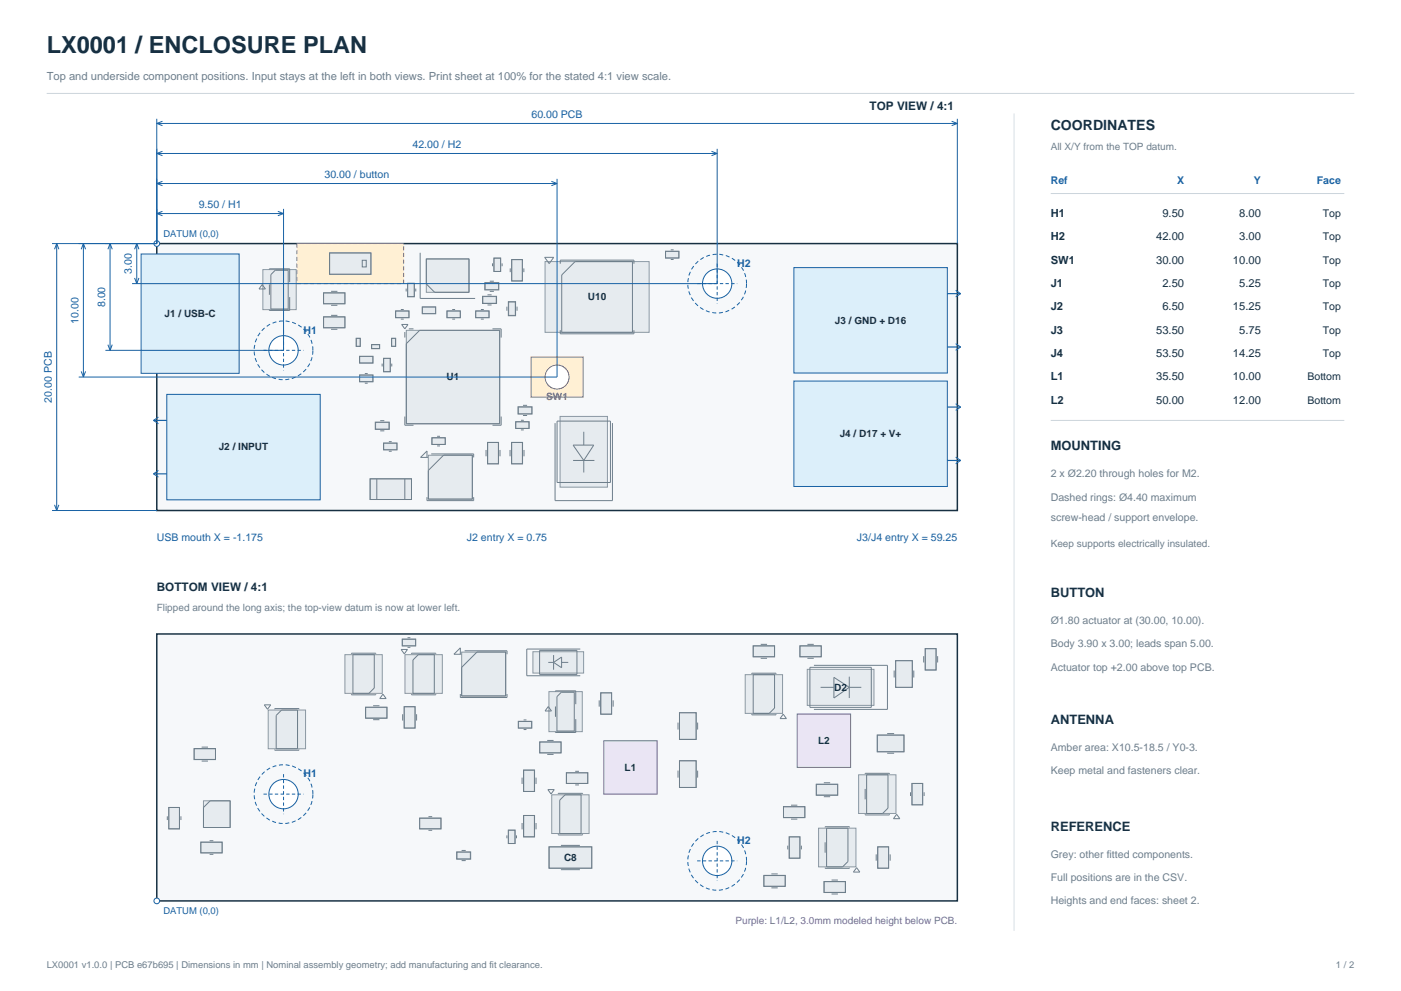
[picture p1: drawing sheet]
<svg xmlns="http://www.w3.org/2000/svg" width="420mm" height="297mm" viewBox="0 0 420 297" stroke-linecap="round" stroke-linejoin="round" font-family="sans-serif">
<path d="M14 28h392" fill="none" stroke="#ccd5dc" stroke-width=".3"/>
<path d="M47 73h240v80h-240z" fill-rule="evenodd" fill="#f6f8fa" stroke="#173042" stroke-width=".45"/>
<path d="M89 73h32v12h-32z" fill-rule="evenodd" fill="#fff0d4" stroke="#b76c12" stroke-width=".3" stroke-dasharray="1.2 .8" stroke-linecap="butt"/>
<path d="M50 118.2h46v31.6h-46z" fill-rule="evenodd" fill="#dceffa" stroke="#1862a5" stroke-width=".3"/>
<path d="M118.6 93.2h4v2h-4z" fill-rule="evenodd" fill="#e6ebef" stroke="#8b99a4" stroke-width=".3"/>
<path d="M118.6 93.2h4v2h-4zM120.2 92.8h.8M120.2 95.6h.8" fill="none" stroke="#6d7e8b" stroke-width=".3"/>
<path d="M42.3 76.1h29.4v35.8h-29.4z" fill-rule="evenodd" fill="#dceffa" stroke="#1862a5" stroke-width=".3"/>
<path d="M163.4 78.4h31.2v21.2h-31.2z" fill-rule="evenodd" fill="#e6ebef" stroke="#8b99a4" stroke-width=".3"/>
<path d="M163.3 77.1h2.7l-1.4 1.9zM168 79v-1h22v1M168 99v1h22v-1M168.4 82.4l4-4h17.2v21.2h-21.2z" fill="none" stroke="#6d7e8b" stroke-width=".3"/>
<path d="M78.8 80.8h10v12h-10z" fill-rule="evenodd" fill="#e6ebef" stroke="#8b99a4" stroke-width=".3"/>
<path d="M78.6 85.3l1 1.3h-2zM80.8 80.8v-.2h6v4M80.8 85.2v3.2M82.5 81h3.9v11.6h-5.2v-10.3zM86.8 89v4h-6v-.2" fill="none" stroke="#6d7e8b" stroke-width=".3"/>
<path d="M107.8 112.4h4v2h-4z" fill-rule="evenodd" fill="#e6ebef" stroke="#8b99a4" stroke-width=".3"/>
<path d="M107.8 112.4h4v2h-4zM109.4 112h.8M109.4 114.8h.8" fill="none" stroke="#6d7e8b" stroke-width=".3"/>
<path d="M155.4 122h4v2h-4z" fill-rule="evenodd" fill="#e6ebef" stroke="#8b99a4" stroke-width=".3"/>
<path d="M155.3 121.9h4.2v2.2h-4.2zM156.8 121.5h1.2M156.8 124.5h1.2" fill="none" stroke="#6d7e8b" stroke-width=".3"/>
<path d="M142.6 93.2h4v2h-4z" fill-rule="evenodd" fill="#e6ebef" stroke="#8b99a4" stroke-width=".3"/>
<path d="M142.6 93.2h4v2h-4zM144.2 92.8h.8M144.2 95.6h.8" fill="none" stroke="#6d7e8b" stroke-width=".3"/>
<path d="M127.8 77.6h12.8v10h-12.8z" fill-rule="evenodd" fill="#e6ebef" stroke="#8b99a4" stroke-width=".3"/>
<path d="M126 75.8v13.6h16.4M127.8 77.6h12.8v10h-10.3l-2.5-2.5z" fill="none" stroke="#6d7e8b" stroke-width=".3"/>
<path d="M97 87.8h6.4v3.2h-6.4z" fill-rule="evenodd" fill="#e6ebef" stroke="#8b99a4" stroke-width=".3"/>
<path d="M97 87.8h6.4v3.2h-6.4zM99.3 87.3h1.8M99.3 91.5h1.8" fill="none" stroke="#6d7e8b" stroke-width=".3"/>
<path d="M128.4 136.4h13.2v13.2h-13.2z" fill-rule="evenodd" fill="#e6ebef" stroke="#8b99a4" stroke-width=".3"/>
<path d="M128 137.1h.1M128 135.2v1.9h-1.9zM129.3 136h12.7v1.1M128 149v1h14v-1M128.4 141l4.6-4.6h8.6v13.2h-13.2z" fill="none" stroke="#6d7e8b" stroke-width=".3"/>
<path d="M238 80.2h46v31.6h-46z" fill-rule="evenodd" fill="#dceffa" stroke="#1862a5" stroke-width=".3"/>
<path d="M126.6 92h4v2h-4z" fill-rule="evenodd" fill="#e6ebef" stroke="#8b99a4" stroke-width=".3"/>
<path d="M126.6 92h4v2h-4z" fill="none" stroke="#6d7e8b" stroke-width=".3"/>
<path d="M111.4 103.3h2.4v1.2h-2.4z" fill-rule="evenodd" fill="#e6ebef" stroke="#8b99a4" stroke-width=".3"/>
<path d="M111.4 103.3h2.4v1.2h-2.4z" fill="none" stroke="#6d7e8b" stroke-width=".3"/>
<path d="M148.1 77.4h2v4h-2z" fill-rule="evenodd" fill="#e6ebef" stroke="#8b99a4" stroke-width=".3"/>
<path d="M147.6 78.9v.9M148.1 77.4h2v4h-2zM150.5 78.9v.9" fill="none" stroke="#6d7e8b" stroke-width=".3"/>
<path d="M144.8 88.9h4v2h-4z" fill-rule="evenodd" fill="#e6ebef" stroke="#8b99a4" stroke-width=".3"/>
<path d="M144.7 88.8h4.2v2.2h-4.2zM146.1 88.4h1.3M146.1 91.4h1.3" fill="none" stroke="#6d7e8b" stroke-width=".3"/>
<path d="M146.2 132.6h3.2v6.4h-3.2z" fill-rule="evenodd" fill="#e6ebef" stroke="#8b99a4" stroke-width=".3"/>
<path d="M145.7 134.9v1.8M146.2 132.6h3.3v6.4h-3.3zM149.9 134.9v1.8" fill="none" stroke="#6d7e8b" stroke-width=".3"/>
<path d="M154.6 126.4h4v2h-4z" fill-rule="evenodd" fill="#e6ebef" stroke="#8b99a4" stroke-width=".3"/>
<path d="M154.6 126.4h4v2h-4zM156.2 126h.8M156.2 128.8h.8" fill="none" stroke="#6d7e8b" stroke-width=".3"/>
<path d="M134 93.2h4v2h-4z" fill-rule="evenodd" fill="#e6ebef" stroke="#8b99a4" stroke-width=".3"/>
<path d="M134 93.2h4v2h-4zM135.6 92.8h.8M135.6 95.6h.8" fill="none" stroke="#6d7e8b" stroke-width=".3"/>
<path d="M153.4 132.6h3.2v6.4h-3.2z" fill-rule="evenodd" fill="#e6ebef" stroke="#8b99a4" stroke-width=".3"/>
<path d="M152.9 134.9v1.8M153.3 132.6h3.3v6.4h-3.3zM157.1 134.9v1.8" fill="none" stroke="#6d7e8b" stroke-width=".3"/>
<path d="M98.8 75.8h12.4v6.4h-12.4z" fill-rule="evenodd" fill="#e6ebef" stroke="#8b99a4" stroke-width=".3"/>
<path d="M98.8 75.8h12.4v6.4h-12.4zM108.6 78h1.2v2h-1.2z" fill="none" stroke="#6d7e8b" stroke-width=".3"/>
<path d="M167.9 124.8h14.2v21.2h-14.2z" fill-rule="evenodd" fill="#e6ebef" stroke="#8b99a4" stroke-width=".3"/>
<path d="M166.4 126.8v23.2h17.2v-23.2M167 126.2h16v18.4h-16zM171.8 138h6.4M171.8 133.4h6.2l-3 4.6zM175 129.4v4M175 138v3.6" fill="none" stroke="#6d7e8b" stroke-width=".3"/>
<path d="M122.2 84.9h2v4h-2z" fill-rule="evenodd" fill="#e6ebef" stroke="#8b99a4" stroke-width=".3"/>
<path d="M121.8 86.5v.9M122.2 84.9h2v4h-2zM124.6 86.5v.9" fill="none" stroke="#6d7e8b" stroke-width=".3"/>
<path d="M153.4 77.8h3.2v6.4h-3.2z" fill-rule="evenodd" fill="#e6ebef" stroke="#8b99a4" stroke-width=".3"/>
<path d="M153.4 77.8h3.2v6.4h-3.2zM153 80.4v1.2M157 80.4v1.2" fill="none" stroke="#6d7e8b" stroke-width=".3"/>
<path d="M117.4 101.4h1.2v2.4h-1.2z" fill-rule="evenodd" fill="#e6ebef" stroke="#8b99a4" stroke-width=".3"/>
<path d="M117.4 101.4h1.2v2.4h-1.2z" fill="none" stroke="#6d7e8b" stroke-width=".3"/>
<path d="M112.6 126.6h4v2h-4z" fill-rule="evenodd" fill="#e6ebef" stroke="#8b99a4" stroke-width=".3"/>
<path d="M112.5 126.5h4.2v2.2h-4.2zM114 126.1h1.2M114 129.1h1.2" fill="none" stroke="#6d7e8b" stroke-width=".3"/>
<path d="M129.5 131.2h4v2h-4z" fill-rule="evenodd" fill="#e6ebef" stroke="#8b99a4" stroke-width=".3"/>
<path d="M129.5 131.2h4v2h-4zM131 130.8h.9M131 133.6h.9" fill="none" stroke="#6d7e8b" stroke-width=".3"/>
<path d="M111 143.5h12.4v6.2h-12.4z" fill-rule="evenodd" fill="#e6ebef" stroke="#8b99a4" stroke-width=".3"/>
<path d="M111 143.5h12.4v6.2h-12.4zM113 143.5v6.2M121.4 143.5v6.2" fill="none" stroke="#6d7e8b" stroke-width=".3"/>
<path d="M97 95h6.4v3.2h-6.4z" fill-rule="evenodd" fill="#e6ebef" stroke="#8b99a4" stroke-width=".3"/>
<path d="M97 95h6.4v3.3h-6.4zM99.3 94.5h1.8M99.3 98.7h1.8" fill="none" stroke="#6d7e8b" stroke-width=".3"/>
<path d="M199.5 75.3h4v2h-4z" fill-rule="evenodd" fill="#e6ebef" stroke="#8b99a4" stroke-width=".3"/>
<path d="M199.5 75.3h4v2h-4zM201.1 74.9h.9M201.1 77.8h.9" fill="none" stroke="#6d7e8b" stroke-width=".3"/>
<path d="M115 107.4h2v4h-2z" fill-rule="evenodd" fill="#e6ebef" stroke="#8b99a4" stroke-width=".3"/>
<path d="M114.6 109v.8M115 107.4h2v4h-2zM117.4 109v.8" fill="none" stroke="#6d7e8b" stroke-width=".3"/>
<path d="M106.8 101.4h1.2v2.4h-1.2z" fill-rule="evenodd" fill="#e6ebef" stroke="#8b99a4" stroke-width=".3"/>
<path d="M106.8 101.4h1.2v2.4h-1.2z" fill="none" stroke="#6d7e8b" stroke-width=".3"/>
<path d="M107.8 106.8h4v2h-4z" fill-rule="evenodd" fill="#e6ebef" stroke="#8b99a4" stroke-width=".3"/>
<path d="M107.8 106.8h4v2h-4z" fill="none" stroke="#6d7e8b" stroke-width=".3"/>
<path d="M121.8 99h28v28h-28z" fill-rule="evenodd" fill="#e6ebef" stroke="#8b99a4" stroke-width=".3"/>
<path d="M120.4 97.2h1.9l-.9 1.4zM121.4 99.5v1.7M122.5 98.6h1.5M147.6 98.6h2.6v2.6M121.8 103l4-4h24v28h-28zM121.4 124.8v2.6h2.6M150.2 124.8v2.6h-2.6" fill="none" stroke="#6d7e8b" stroke-width=".3"/>
<path d="M159.2 107h15.6v12h-15.6z" fill-rule="evenodd" fill="#fff0d4" stroke="#b76c12" stroke-width=".3"/>
<circle cx="167" cy="113" r="3.6" fill="#fff" stroke="#b76c12" stroke-width=".3"/>
<path d="M115 132.8h4v2h-4z" fill-rule="evenodd" fill="#e6ebef" stroke="#8b99a4" stroke-width=".3"/>
<path d="M115 132.8h4v2h-4zM116.6 132.4h.8M116.6 135.2h.8" fill="none" stroke="#6d7e8b" stroke-width=".3"/>
<path d="M145.4 84.8h4v2h-4z" fill-rule="evenodd" fill="#e6ebef" stroke="#8b99a4" stroke-width=".3"/>
<path d="M145.3 84.7h4.2v2.2h-4.2zM146.8 84.3h1.3M146.8 87.3h1.3" fill="none" stroke="#6d7e8b" stroke-width=".3"/>
<path d="M238 114.2h46v31.6h-46z" fill-rule="evenodd" fill="#dceffa" stroke="#1862a5" stroke-width=".3"/>
<path d="M152.5 90.5h2v4h-2z" fill-rule="evenodd" fill="#e6ebef" stroke="#8b99a4" stroke-width=".3"/>
<path d="M152 91.9v1.2M152.4 90.4h2.2v4.2h-2.2zM155 91.9v1.2" fill="none" stroke="#6d7e8b" stroke-width=".3"/>
<path d="M93.8 105a8.8 8.8 0 0 0-12.9-7.8 8.8 8.8 0 0 0-1 15 8.8 8.8 0 0 0 13.8-6l.1-1.2" fill="none" stroke="#1862a5" stroke-width=".3" stroke-dasharray="1.2 .8" stroke-linecap="butt"/>
<circle cx="85" cy="105" r="4.4" fill="#fff" stroke="#1862a5" stroke-width=".3"/>
<path d="M85 99v12M79 105h12" fill="none" stroke="#1862a5" stroke-width=".3" stroke-dasharray="1 .7" stroke-linecap="butt"/>
<path d="M223.8 85a8.8 8.8 0 0 0-12.9-7.8 8.8 8.8 0 0 0-1 15 8.8 8.8 0 0 0 13.8-6l.1-1.2" fill="none" stroke="#1862a5" stroke-width=".3" stroke-dasharray="1.2 .8" stroke-linecap="butt"/>
<circle cx="215" cy="85" r="4.4" fill="#fff" stroke="#1862a5" stroke-width=".3"/>
<path d="M215 79v12M209 85h12" fill="none" stroke="#1862a5" stroke-width=".3" stroke-dasharray="1 .7" stroke-linecap="butt"/>
<circle cx="47" cy="73" r=".85" fill="#fff" stroke="#1862a5" stroke-width=".3"/>
<path d="M284 88h4M284 104h4M46 126h4M284 122h4M284 138h4M46 142h4" fill="none" stroke="#1862a5" stroke-width=".35"/>
<g fill="none" stroke="#1862a5" stroke-width=".3">
<path d="M47 35.6v37.4h-31.4M47 37h240M47 37l1.7 .6M48.7 36.3l-1.7 .7M285.3 36.3l1.7 .7M287 35.6v37.4M287 37l-1.7 .6M47 46h168M47 46l1.7 .7M47 55h120M47 55l1.7 .7M48.7 45.3l-1.7 .7"/>
<path d="M48.7 54.3l-1.7 .7M165.3 54.3l1.7 .7M167 53.6v59.4h-143.4M167 55l-1.7 .7M213.3 45.3l1.7 .7M215 44.6v40.4h-175.4M215 46l-1.7 .7M17 73v80M17 73l-.6 1.7M17 73l.7 1.7M25 73v40M25 73l-.7 1.7"/>
<path d="M25 73l.6 1.7M33 73v32M33 73l-.6 1.7M33 73l.7 1.7M41 73v12M41 73l-.6 1.7M41 73l.7 1.7M47 64h38M47 64l1.7 .7M48.7 63.3l-1.7 .7M83.3 63.3l1.7 .7M85 62.6v42.4h-53.4"/>
<path d="M85 64l-1.7 .7M40.4 83.3l.6 1.7M41.7 83.3l-.7 1.7M286.5 87l1.5 1-1.5 1M24.3 111.3l.7 1.7M25.6 111.3l-.6 1.7M32.4 103.3l.6 1.7M33.7 103.3l-.7 1.7M286.5 103l1.5 1-1.5 1M47.5 125l-1.5 1 1.5 1M286.5 121l1.5 1-1.5 1M286.5 137l1.5 1-1.5 1"/>
<path d="M15.6 153h31.4M16.4 151.3l.6 1.7M17.7 151.3l-.7 1.7M47.5 141l-1.5 1 1.5 1"/>
</g>
<path d="M47 190h240v80h-240z" fill-rule="evenodd" fill="#f6f8fa" stroke="#173042" stroke-width=".45"/>
<path d="M247 264.2h6.4v3.2h-6.4z" fill-rule="evenodd" fill="#e6ebef" stroke="#8b99a4" stroke-width=".3"/>
<path d="M247 264.2h6.4v3.3h-6.4zM249.3 267.9h1.9M249.3 263.8h1.9" fill="none" stroke="#6d7e8b" stroke-width=".3"/>
<path d="M50.6 242h3.2v6.4h-3.2z" fill-rule="evenodd" fill="#e6ebef" stroke="#8b99a4" stroke-width=".3"/>
<path d="M50.2 244.6v1.2M50.6 242h3.2v6.4h-3.2zM54.2 244.6v1.2" fill="none" stroke="#6d7e8b" stroke-width=".3"/>
<path d="M60.2 252.4h6.4v3.2h-6.4z" fill-rule="evenodd" fill="#e6ebef" stroke="#8b99a4" stroke-width=".3"/>
<path d="M60.2 252.4h6.4v3.2h-6.4zM62.8 256h1.2M62.8 252h1.2" fill="none" stroke="#6d7e8b" stroke-width=".3"/>
<path d="M169.8 231.6h6.4v3.2h-6.4z" fill-rule="evenodd" fill="#e6ebef" stroke="#8b99a4" stroke-width=".3"/>
<path d="M169.8 231.6h6.4v3.2h-6.4zM172.4 235.2h1.2M172.4 231.2h1.2" fill="none" stroke="#6d7e8b" stroke-width=".3"/>
<path d="M203.7 228h5v8h-5z" fill-rule="evenodd" fill="#e6ebef" stroke="#8b99a4" stroke-width=".3"/>
<path d="M203.3 231v2M203.7 228h5v8h-5zM209.1 231v2" fill="none" stroke="#6d7e8b" stroke-width=".3"/>
<path d="M245.4 248.2h11.2v11.6h-11.2z" fill-rule="evenodd" fill="#e6ebef" stroke="#8b99a4" stroke-width=".3"/>
<path d="M247.4 248v-.2h7.2v.2M247.4 252.4v3.2M247.8 248.2h6.4v10l-1.6 1.6h-4.8zM247.4 260v.2h7.2v-.2M256.8 260l1 1.4h-2z" fill="none" stroke="#6d7e8b" stroke-width=".3"/>
<path d="M61 240h8v8h-8z" fill-rule="evenodd" fill="#e6ebef" stroke="#8b99a4" stroke-width=".3"/>
<path d="M63 240h6v8h-8v-6z" fill="none" stroke="#6d7e8b" stroke-width=".3"/>
<path d="M203.7 213.6h5v8h-5z" fill-rule="evenodd" fill="#e6ebef" stroke="#8b99a4" stroke-width=".3"/>
<path d="M203.3 216.6v2M203.7 213.6h5v8h-5zM209.1 216.6v2" fill="none" stroke="#6d7e8b" stroke-width=".3"/>
<path d="M164.6 207.3h10v12h-10z" fill-rule="evenodd" fill="#e6ebef" stroke="#8b99a4" stroke-width=".3"/>
<path d="M164.4 211.8l.9 1.3h-1.9zM166.5 207.2v-.2h6.1v4M166.5 211.7v3.1M168.3 207.5h3.9v11.6h-5.2v-10.3zM172.6 215.5v4h-6.1v-.2" fill="none" stroke="#6d7e8b" stroke-width=".3"/>
<path d="M161.8 222.4h6.4v3.2h-6.4z" fill-rule="evenodd" fill="#e6ebef" stroke="#8b99a4" stroke-width=".3"/>
<path d="M161.8 222.3h6.4v3.3h-6.4zM164.1 226.1h1.8M164.1 221.9h1.8" fill="none" stroke="#6d7e8b" stroke-width=".3"/>
<path d="M157 230.8h3.2v6.4h-3.2z" fill-rule="evenodd" fill="#e6ebef" stroke="#8b99a4" stroke-width=".3"/>
<path d="M156.5 233.1v1.8M156.9 230.8h3.3v6.4h-3.3zM160.7 233.1v1.8" fill="none" stroke="#6d7e8b" stroke-width=".3"/>
<path d="M239.8 193.6h6.4v3.2h-6.4z" fill-rule="evenodd" fill="#e6ebef" stroke="#8b99a4" stroke-width=".3"/>
<path d="M239.8 193.5h6.4v3.3h-6.4zM242.1 197.3h1.8M242.1 193.1h1.8" fill="none" stroke="#6d7e8b" stroke-width=".3"/>
<path d="M223.4 202.2h11.2v11.6h-11.2z" fill-rule="evenodd" fill="#e6ebef" stroke="#8b99a4" stroke-width=".3"/>
<path d="M225.4 202v-.2h7.2v.2M225.4 214v.2h7.2v-.2M225.8 202.2h6.4v10l-1.6 1.6h-4.8zM234.8 214l1 1.4h-2z" fill="none" stroke="#6d7e8b" stroke-width=".3"/>
<path d="M268.5 198h5v8h-5z" fill-rule="evenodd" fill="#e6ebef" stroke="#8b99a4" stroke-width=".3"/>
<path d="M268.5 198h5v8h-5zM268.1 201v2M273.9 201v2" fill="none" stroke="#6d7e8b" stroke-width=".3"/>
<path d="M239 214h16v16h-16z" fill-rule="evenodd" fill="#eae5f4" stroke="#6e59a6" stroke-width=".3"/>
<path d="M234.9 241.8h6.4v3.2h-6.4z" fill-rule="evenodd" fill="#e6ebef" stroke="#8b99a4" stroke-width=".3"/>
<path d="M234.9 241.8h6.4v3.3h-6.4zM237.1 245.5h1.9M237.1 241.3h1.9" fill="none" stroke="#6d7e8b" stroke-width=".3"/>
<path d="M138.4 195.4h13.2v13.2h-13.2z" fill-rule="evenodd" fill="#e6ebef" stroke="#8b99a4" stroke-width=".3"/>
<path d="M138 196.1h.1M138 194.2v1.9h-1.9zM139.3 195h12.7v1.1M143 195.4h8.6v13.2h-13.2v-8.6zM138 208v1h14v-1" fill="none" stroke="#6d7e8b" stroke-width=".3"/>
<path d="M157 244.4h3.2v6.4h-3.2z" fill-rule="evenodd" fill="#e6ebef" stroke="#8b99a4" stroke-width=".3"/>
<path d="M156.5 246.7v1.8M156.9 244.4h3.3v6.4h-3.3zM160.7 246.7v1.8" fill="none" stroke="#6d7e8b" stroke-width=".3"/>
<path d="M273.4 234.8h3.2v6.4h-3.2z" fill-rule="evenodd" fill="#e6ebef" stroke="#8b99a4" stroke-width=".3"/>
<path d="M273 237.4v1.2M273.4 234.8h3.2v6.4h-3.2zM277 237.4v1.2" fill="none" stroke="#6d7e8b" stroke-width=".3"/>
<path d="M155.4 216.2h4v2h-4z" fill-rule="evenodd" fill="#e6ebef" stroke="#8b99a4" stroke-width=".3"/>
<path d="M155.4 216.2h4v2h-4zM157 218.6h.8M157 215.8h.8" fill="none" stroke="#6d7e8b" stroke-width=".3"/>
<path d="M121.2 211.8h3.2v6.4h-3.2z" fill-rule="evenodd" fill="#e6ebef" stroke="#8b99a4" stroke-width=".3"/>
<path d="M120.7 214.1v1.8M121.1 211.8h3.3v6.4h-3.3zM124.9 214.1v1.8" fill="none" stroke="#6d7e8b" stroke-width=".3"/>
<path d="M181 222h16v16h-16z" fill-rule="evenodd" fill="#eae5f4" stroke="#6e59a6" stroke-width=".3"/>
<path d="M180.1 207.6h3.2v6.4h-3.2z" fill-rule="evenodd" fill="#e6ebef" stroke="#8b99a4" stroke-width=".3"/>
<path d="M179.6 209.9v1.9M180.1 207.6h3.3v6.4h-3.3zM183.8 209.9v1.9" fill="none" stroke="#6d7e8b" stroke-width=".3"/>
<path d="M137 255.4h4v2h-4z" fill-rule="evenodd" fill="#e6ebef" stroke="#8b99a4" stroke-width=".3"/>
<path d="M136.9 255.3h4.2v2.2h-4.2zM138.4 257.9h1.2M138.4 254.9h1.2" fill="none" stroke="#6d7e8b" stroke-width=".3"/>
<path d="M121.4 196.2h11.2v11.6h-11.2z" fill-rule="evenodd" fill="#e6ebef" stroke="#8b99a4" stroke-width=".3"/>
<path d="M120.2 194.6h2l-1 1.4zM123.4 196v-.2h7.2v.2M123.8 197.8l1.6-1.6h4.8v11.6h-6.4zM123.4 208v.2h7.2v-.2" fill="none" stroke="#6d7e8b" stroke-width=".3"/>
<path d="M159.8 195.3h15.2v6.4h-15.2z" fill-rule="evenodd" fill="#e6ebef" stroke="#8b99a4" stroke-width=".3"/>
<path d="M161.8 194.9h11.2v7.2h-11.2zM164.4 198.5h1.6M166 196.3v4.4M166 198.5l2.4-1.6v3.2zM168.4 198.5h2M174 194.5h-16.1v8h16.1" fill="none" stroke="#6d7e8b" stroke-width=".3"/>
<path d="M277.4 194.4h3.2v6.4h-3.2z" fill-rule="evenodd" fill="#e6ebef" stroke="#8b99a4" stroke-width=".3"/>
<path d="M276.9 196.7v1.8M277.4 194.4h3.3v6.4h-3.3zM281.1 196.7v1.8" fill="none" stroke="#6d7e8b" stroke-width=".3"/>
<path d="M257.4 232.2h11.2v11.6h-11.2z" fill-rule="evenodd" fill="#e6ebef" stroke="#8b99a4" stroke-width=".3"/>
<path d="M259.4 232v-.2h7.2v.2M259.4 236.4v3.2M259.8 232.2h6.4v10l-1.6 1.6h-4.8zM259.4 244v.2h7.2v-.2M268.8 244l1 1.4h-2z" fill="none" stroke="#6d7e8b" stroke-width=".3"/>
<path d="M229 262.4h6.4v3.2h-6.4z" fill-rule="evenodd" fill="#e6ebef" stroke="#8b99a4" stroke-width=".3"/>
<path d="M229 262.4h6.4v3.3h-6.4zM231.3 266.1h1.8M231.3 261.9h1.8" fill="none" stroke="#6d7e8b" stroke-width=".3"/>
<path d="M103.4 196.2h11.2v11.6h-11.2z" fill-rule="evenodd" fill="#e6ebef" stroke="#8b99a4" stroke-width=".3"/>
<path d="M105.4 196v-.2h7.2v.2M105.8 196.2h6.4v10l-1.6 1.6h-4.8zM105.4 208v.2h7.2v-.2M114.8 208l1 1.4h-2z" fill="none" stroke="#6d7e8b" stroke-width=".3"/>
<path d="M225.8 193.6h6.4v3.2h-6.4z" fill-rule="evenodd" fill="#e6ebef" stroke="#8b99a4" stroke-width=".3"/>
<path d="M225.8 193.5h6.4v3.3h-6.4zM228.1 197.3h1.8M228.1 193.1h1.8" fill="none" stroke="#6d7e8b" stroke-width=".3"/>
<path d="M164.6 253.8h12.8v6.4h-12.8z" fill-rule="evenodd" fill="#e6ebef" stroke="#8b99a4" stroke-width=".3"/>
<path d="M164.6 253.8h12.8v6.4h-12.8zM168.2 253.4h5.6M168.2 260.6h5.6" fill="none" stroke="#6d7e8b" stroke-width=".3"/>
<path d="M242 200.6h20v10.8h-20z" fill-rule="evenodd" fill="#e6ebef" stroke="#8b99a4" stroke-width=".3"/>
<path d="M244 199.4h22v13.2h-22M242.8 200h18.4v12h-18.4zM246 206h4M250 203l4.6 3-4.6 3.2zM254.6 206h3.6M254.6 202.8v6.4" fill="none" stroke="#6d7e8b" stroke-width=".3"/>
<path d="M109.6 212h6.4v3.2h-6.4z" fill-rule="evenodd" fill="#e6ebef" stroke="#8b99a4" stroke-width=".3"/>
<path d="M109.6 211.9h6.4v3.3h-6.4zM111.9 215.7h1.8M111.9 211.5h1.8" fill="none" stroke="#6d7e8b" stroke-width=".3"/>
<path d="M263.2 253.8h3.2v6.4h-3.2z" fill-rule="evenodd" fill="#e6ebef" stroke="#8b99a4" stroke-width=".3"/>
<path d="M262.7 256.1v1.8M263.1 253.8h3.3v6.4h-3.3zM266.8 256.1v1.8" fill="none" stroke="#6d7e8b" stroke-width=".3"/>
<path d="M152.4 248.8h2v4h-2z" fill-rule="evenodd" fill="#e6ebef" stroke="#8b99a4" stroke-width=".3"/>
<path d="M152 250.4v.8M152.4 248.8h2v4h-2zM154.8 250.4v.8" fill="none" stroke="#6d7e8b" stroke-width=".3"/>
<path d="M165.4 238.2h11.2v11.6h-11.2z" fill-rule="evenodd" fill="#e6ebef" stroke="#8b99a4" stroke-width=".3"/>
<path d="M164.2 236.6h2l-1 1.4zM167.4 238v-.2h7.2v.2M169.4 238.2h4.8v11.6h-6.4v-10zM167.4 250v.2h7.2v-.2" fill="none" stroke="#6d7e8b" stroke-width=".3"/>
<path d="M236.6 250.8h3.2v6.4h-3.2z" fill-rule="evenodd" fill="#e6ebef" stroke="#8b99a4" stroke-width=".3"/>
<path d="M236.2 253.4v1.2M236.6 250.8h3.2v6.4h-3.2zM240.2 253.4v1.2" fill="none" stroke="#6d7e8b" stroke-width=".3"/>
<path d="M244.7 235.1h6.4v3.2h-6.4z" fill-rule="evenodd" fill="#e6ebef" stroke="#8b99a4" stroke-width=".3"/>
<path d="M244.7 235h6.4v3.3h-6.4zM247 238.8h1.9M247 234.6h1.9" fill="none" stroke="#6d7e8b" stroke-width=".3"/>
<path d="M263 220.3h8v5h-8z" fill-rule="evenodd" fill="#e6ebef" stroke="#8b99a4" stroke-width=".3"/>
<path d="M266 219.9h2M263 220.3h8v5h-8zM266 225.7h2" fill="none" stroke="#6d7e8b" stroke-width=".3"/>
<path d="M80.4 212.8h11.2v11.6h-11.2z" fill-rule="evenodd" fill="#e6ebef" stroke="#8b99a4" stroke-width=".3"/>
<path d="M79.2 211.2h2l-1 1.4zM82.4 212.6v-.2h7.2v.2M84.4 212.8h4.8v11.6h-6.4v-10zM82.4 224.6v.2h7.2v-.2" fill="none" stroke="#6d7e8b" stroke-width=".3"/>
<path d="M120.6 191.6h4v2h-4z" fill-rule="evenodd" fill="#e6ebef" stroke="#8b99a4" stroke-width=".3"/>
<path d="M120.6 191.6h4v2h-4zM122.2 194h.8M122.2 191.1h.8" fill="none" stroke="#6d7e8b" stroke-width=".3"/>
<path d="M58.2 224.4h6.4v3.2h-6.4z" fill-rule="evenodd" fill="#e6ebef" stroke="#8b99a4" stroke-width=".3"/>
<path d="M58.2 224.3h6.4v3.3h-6.4zM60.5 228.1h1.8M60.5 223.9h1.8" fill="none" stroke="#6d7e8b" stroke-width=".3"/>
<path d="M125.8 245.2h6.4v3.2h-6.4z" fill-rule="evenodd" fill="#e6ebef" stroke="#8b99a4" stroke-width=".3"/>
<path d="M125.8 245.2h6.4v3.2h-6.4zM128.4 248.8h1.2M128.4 244.8h1.2" fill="none" stroke="#6d7e8b" stroke-width=".3"/>
<path d="M93.8 238a8.8 8.8 0 0 0-12.9-7.8 8.8 8.8 0 0 0-1 15 8.8 8.8 0 0 0 13.8-6l.1-1.2" fill="none" stroke="#1862a5" stroke-width=".3" stroke-dasharray="1.2 .8" stroke-linecap="butt"/>
<circle cx="85" cy="238" r="4.4" fill="#fff" stroke="#1862a5" stroke-width=".3"/>
<path d="M79 238h12M85 232v12" fill="none" stroke="#1862a5" stroke-width=".3" stroke-dasharray="1 .7" stroke-linecap="butt"/>
<path d="M223.8 258a8.8 8.8 0 0 0-12.9-7.8 8.8 8.8 0 0 0-1 15 8.8 8.8 0 0 0 13.8-6l.1-1.2" fill="none" stroke="#1862a5" stroke-width=".3" stroke-dasharray="1.2 .8" stroke-linecap="butt"/>
<circle cx="215" cy="258" r="4.4" fill="#fff" stroke="#1862a5" stroke-width=".3"/>
<path d="M209 258h12M215 252v12" fill="none" stroke="#1862a5" stroke-width=".3" stroke-dasharray="1 .7" stroke-linecap="butt"/>
<circle cx="47" cy="270" r=".85" fill="#fff" stroke="#1862a5" stroke-width=".3"/>
<path d="M304 34v245" fill="none" stroke="#d7dfe5" stroke-width=".3"/>
<path d="M315 58h88M315 126h88" fill="none" stroke="#cbd5dd" stroke-width=".3"/>
<text font-size="7.1" fill="#173042" x="14" y="16">LX0001 / ENCLOSURE PLAN</text>
<text font-size="4.2" fill="#173042" x="315" y="39">COORDINATES</text>
<g font-size="3.9" fill="#173042">
<text x="315" y="135">MOUNTING</text>
<text x="315" y="179">BUTTON</text>
<text x="315" y="217">ANTENNA</text>
<text x="315" y="249">REFERENCE</text>
</g>
<g font-size="3.5" fill="#173042">
<text x="260.7" y="33">TOP VIEW / 4:1</text>
<text x="47" y="177">BOTTOM VIEW / 4:1</text>
</g>
<text font-size="3.4" fill="#6d7e8b" x="14" y="24">Top and underside component positions. Input stays at the left in both views. Print sheet at 100% for the stated 4:1 view scale.</text>
<g font-size="3.4" fill="#173042">
<text x="315" y="65">H1</text>
<text x="348.5" y="65">9.50</text>
<text x="371.5" y="65">8.00</text>
<text x="315" y="72">H2</text>
<text x="346.6" y="72">42.00</text>
<text x="371.5" y="72">3.00</text>
<text x="315" y="79">SW1</text>
<text x="346.6" y="79">30.00</text>
<text x="369.6" y="79">10.00</text>
<text x="315" y="86">J1</text>
<text x="348.5" y="86">2.50</text>
<text x="371.5" y="86">5.25</text>
<text x="315" y="93">J2</text>
<text x="348.5" y="93">6.50</text>
<text x="369.6" y="93">15.25</text>
<text x="315" y="100">J3</text>
<text x="346.6" y="100">53.50</text>
<text x="371.5" y="100">5.75</text>
<text x="315" y="107">J4</text>
<text x="346.6" y="107">53.50</text>
<text x="369.6" y="107">14.25</text>
<text x="315" y="114">L1</text>
<text x="346.6" y="114">35.50</text>
<text x="369.6" y="114">10.00</text>
<text x="315" y="121">L2</text>
<text x="346.6" y="121">50.00</text>
<text x="369.6" y="121">12.00</text>
</g>
<g font-size="3.2" fill="#1862a5">
<text x="159.3" y="35.4">60.00 PCB</text>
<text x="123.7" y="44.4">42.00 / H2</text>
<text x="97.3" y="53.4">30.00 / button</text>
<text x="315" y="55">Ref</text>
<text x="352.9" y="55">X</text>
<text x="375.9" y="55">Y</text>
<text x="394.8" y="55">Face</text>
<text x="59.6" y="62.4">9.50 / H1</text>
<text x="39.5" y="82.1" transform="rotate(-90 39.5 82.1)">3.00</text>
<text x="221" y="80">H2</text>
<text x="31.5" y="92.1" transform="rotate(-90 31.5 92.1)">8.00</text>
<text x="23.5" y="97" transform="rotate(-90 23.5 97)">10.00</text>
<text x="91" y="100">H1</text>
<text x="15.5" y="120.7" transform="rotate(-90 15.5 120.7)">20.00 PCB</text>
<text x="47" y="162">USB mouth X = -1.175</text>
<text x="140" y="162">J2 entry X = 0.75</text>
<text x="256.9" y="162">J3/J4 entry X = 59.25</text>
<text x="91" y="233">H1</text>
<text x="221" y="253">H2</text>
</g>
<g font-size="3.2" fill="#173042">
<text x="396.5" y="65">Top</text>
<text x="396.5" y="72">Top</text>
<text x="396.5" y="79">Top</text>
<text x="396.5" y="86">Top</text>
<text x="396.5" y="93">Top</text>
<text x="396.5" y="100">Top</text>
<text x="396.5" y="107">Top</text>
<text x="391.9" y="114">Bottom</text>
<text x="391.9" y="121">Bottom</text>
</g>
<g font-size="3.2" fill="#6d7e8b">
<text x="315" y="143">2 x Ø2.20 through holes for M2.</text>
<text x="315" y="150">Dashed rings: Ø4.40 maximum</text>
<text x="315" y="156">screw-head / support envelope.</text>
<text x="315" y="187">Ø1.80 actuator at (30.00, 10.00).</text>
<text x="315" y="194">Body 3.90 x 3.00; leads span 5.00.</text>
<text x="315" y="201">Actuator top +2.00 above top PCB.</text>
<text x="315" y="225">Amber area: X10.5-18.5 / Y0-3.</text>
<text x="315" y="232">Keep metal and fasteners clear.</text>
<text x="315" y="257">Grey: other fitted components.</text>
<text x="315" y="264">Full positions are in the CSV.</text>
<text x="315" y="271">Heights and end faces: sheet 2.</text>
</g>
<g font-size="3" fill="#6d7e8b">
<text x="315" y="45">All X/Y from the TOP datum.</text>
<text x="315" y="164">Keep supports electrically insulated.</text>
<text x="47" y="183">Flipped around the long axis; the top-view datum is now at lower left.</text>
</g>
<g font-size="3" fill="#173042">
<text x="176.3" y="90">U10</text>
<text x="49.3" y="95">J1 / USB-C</text>
<text x="250.3" y="97">J3 / GND + D16</text>
<text x="133.9" y="114">U1</text>
<text x="251.7" y="131">J4 / D17 + V+</text>
<text x="65.6" y="135">J2 / INPUT</text>
<text x="250.1" y="207">D2</text>
<text x="245.3" y="223">L2</text>
<text x="187.3" y="231">L1</text>
<text x="169.1" y="258">C8</text>
</g>
<text font-size="3" fill="#b76c12" x="163.8" y="120">SW1</text>
<text font-size="3" fill="#6e59a6" x="220.5" y="277">Purple: L1/L2, 3.0mm modeled height below PCB.</text>
<g font-size="2.8" fill="#1862a5">
<text x="49" y="71">DATUM (0,0)</text>
<text x="49" y="274">DATUM (0,0)</text>
</g>
<g font-size="2.8" fill="#6d7e8b">
<text x="14" y="290">LX0001 v1.0.0 | PCB e67b695 | Dimensions in mm | Nominal assembly geometry; add manufacturing and fit clearance.</text>
<text x="400.5" y="290">1 / 2</text>
</g>
</svg>
